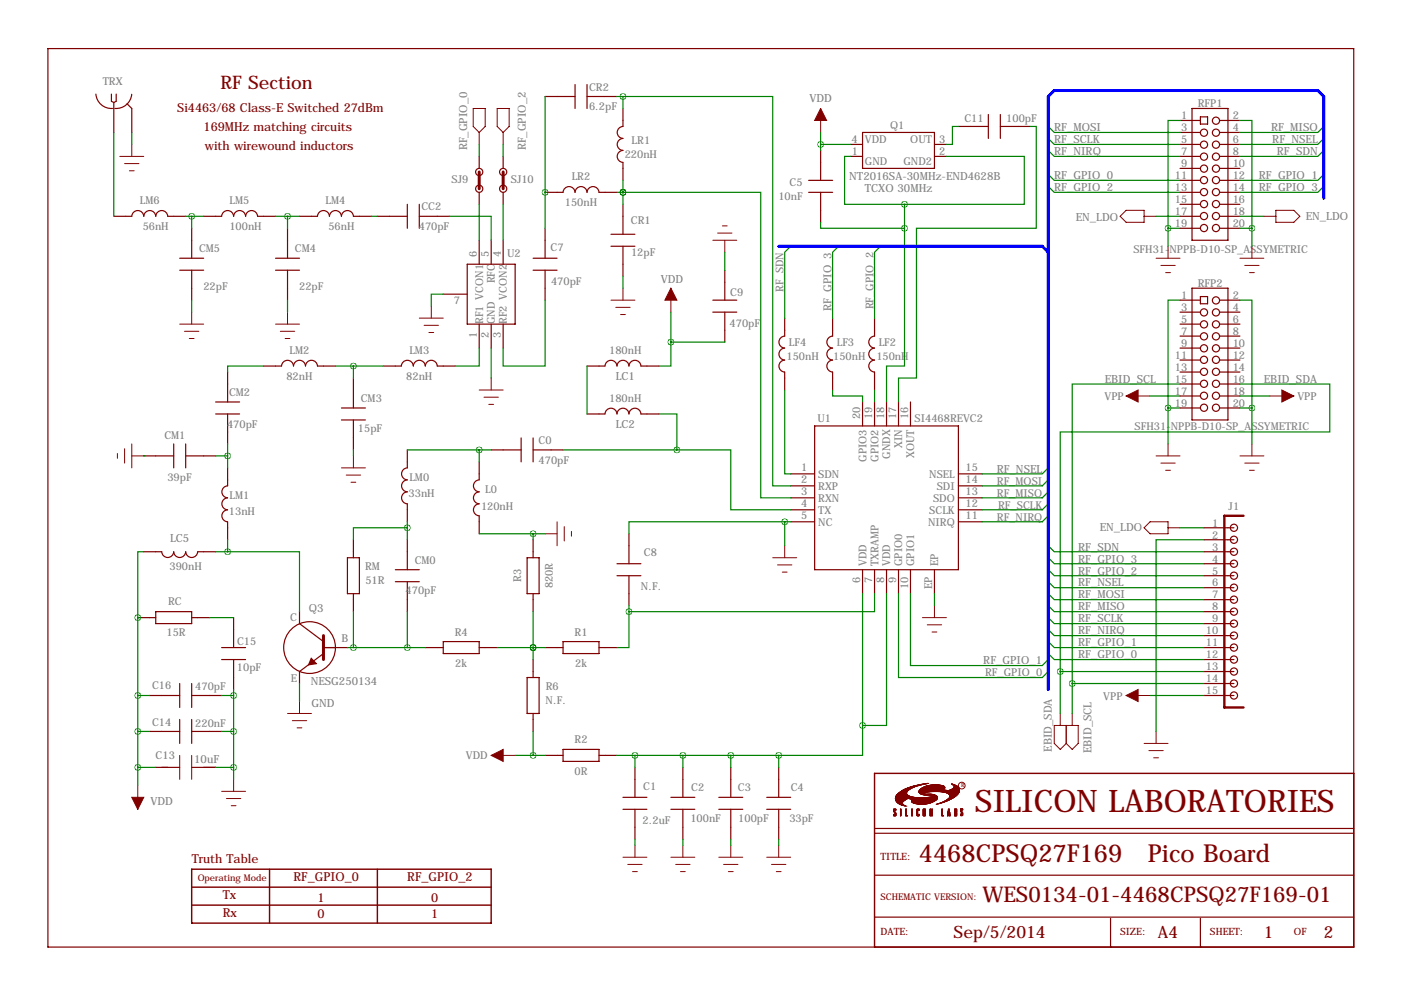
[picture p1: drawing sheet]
<svg xmlns="http://www.w3.org/2000/svg" width="297mm" height="211mm" viewBox="0 0 297 211" stroke-linecap="round" stroke-linejoin="round" font-family="sans-serif">
<path d="M185.4 164h101.6v36.8h-101.6zM40.6 184.3h63.5v11.4h-63.5zM40.6 188.1h63.5M40.6 191.9h63.5M57.1 184.3v11.4M80 184.3v11.4" fill="none" stroke="#800000" stroke-width=".3"/>
<g fill="none" stroke="#800000" stroke-width=".25">
<path d="M10.2 10.3h276.8v190.5h-276.8zM20.3 20a3.3 3.3 0 0 0 3.6 3M23.6 20v1.5l.5 .2M24.6 20v1.5l-.5 .2M27.9 20a3.3 3.3 0 0 1-3.5 3M121.9 17.9v5.1M124.5 17.9v5.1M24.1 21.7v6.4M26.9 22l1 1v5.1M101.6 33.2v2.5M106.7 33.2v2.5M115.6 20.5h6.3"/>
<path d="M124.5 20.5h6.3M132.1 23v3.8a1.27 1.27 0 0 0-1.2 1.3 1.27 1.27 0 0 0 1.2 1.2 1.27 1.27 0 0 0-1.2 1.3 1.27 1.27 0 0 0 1.2 1.3 1.27 1.27 0 0 0-1.2 1.3 1.27 1.27 0 0 0 1.2 1.2v3.8M171.4 38.2h5.1M174 31.9v6.3M180.3 30.6h2.6M180.3 33.2h2.6M182.9 28.1h15.2v7.6h-15.2zM198.1 30.6h2.6M198.1 33.2h2.6M203.2 26.8h6.3M209.5 24.3v5.1M212.1 24.3v5.1"/>
<path d="M212.1 26.8h6.3M250.2 25.5h4.3M250.2 28.1h4.3M250.2 30.6h4.3M250.2 33.2h4.3M250.2 35.7h4.3M250.2 38.2h4.3M252.7 23h7.6v27.9h-7.6zM254.5 24.8h1.5v1.5h-1.5zM258.6 25.5h4.3M258.6 28.1h4.3M258.6 30.6h4.3"/>
<path d="M258.6 33.2h4.3M258.6 35.7h4.3M258.6 38.2h4.3M24.1 45.9l3.8-.1a1.27 1.27 0 0 1 1.3-1.2 1.27 1.27 0 0 1 1.3 1.3 1.27 1.27 0 0 1 1.2-1.3 1.27 1.27 0 0 1 1.3 1.3 1.27 1.27 0 0 1 1.3-1.3 1.27 1.27 0 0 1 1.3 1.3h3.8M38.1 57.3h5.1M38.1 54.8h5.1M40.6 48.4v6.4M40.6 57.3v6.3M43.2 45.9l3.8-.1a1.27 1.27 0 0 1 1.3-1.2 1.27 1.27 0 0 1 1.2 1.3 1.27 1.27 0 0 1 1.3-1.3 1.27 1.27 0 0 1 1.3 1.3 1.27 1.27 0 0 1 1.2-1.3 1.27 1.27 0 0 1 1.3 1.3h3.8M58.4 57.3h5.1M58.4 54.8h5.1M61 48.4v6.4"/>
<path d="M61 57.3v6.3M63.5 45.9l3.8-.1a1.27 1.27 0 0 1 1.3-1.2 1.27 1.27 0 0 1 1.2 1.3 1.27 1.27 0 0 1 1.3-1.3 1.27 1.27 0 0 1 1.3 1.3 1.27 1.27 0 0 1 1.3-1.3 1.27 1.27 0 0 1 1.2 1.3h3.8M80 45.9h6.4M86.4 43.3v5.1M88.9 45.9h6.3M88.9 43.3v5.1M99.1 56h10.1v12.7h-10.1zM101.6 40.8v2.5M101.6 50.9v5.1M104.1 50.9v5.1M106.7 40.8v2.5M106.7 50.9v5.1"/>
<path d="M113 57.3h5.1M113 54.8h5.1M115.6 40.8h3.8a1.27 1.27 0 0 1 1.3-1.2 1.27 1.27 0 0 1 1.2 1.2 1.27 1.27 0 0 1 1.3-1.2 1.27 1.27 0 0 1 1.3 1.2 1.27 1.27 0 0 1 1.2-1.2 1.27 1.27 0 0 1 1.3 1.2h3.8M115.6 48.4v6.4M115.6 57.3v6.3M129.5 52.2h5.1M129.5 49.7h5.1M132.1 43.3v6.4M132.1 52.2v6.4M153.7 57.3v6.3M171.4 40.8h5.1M174 40.8v6.3"/>
<path d="M250.2 40.8h4.3M250.2 43.3h4.3M250.2 45.9h4.3M250.2 48.4h4.3M258.6 40.8h4.3M258.6 43.3h4.3M258.6 45.9h4.3M258.6 48.4h4.3M48.3 78.9v6.3M55.9 77.6h3.8a1.27 1.27 0 0 1 1.3-1.2 1.27 1.27 0 0 1 1.2 1.2 1.27 1.27 0 0 1 1.3-1.2 1.27 1.27 0 0 1 1.3 1.2 1.27 1.27 0 0 1 1.2-1.2 1.27 1.27 0 0 1 1.3 1.2h3.8M81.3 77.6h3.8a1.27 1.27 0 0 1 1.3-1.2 1.27 1.27 0 0 1 1.2 1.2 1.27 1.27 0 0 1 1.3-1.2 1.27 1.27 0 0 1 1.3 1.2 1.27 1.27 0 0 1 1.2-1.2 1.27 1.27 0 0 1 1.3 1.2h3.8M94 62.4h5.1"/>
<path d="M101.6 68.7v5.1M104.1 68.7v5.1M106.7 68.7v5.1M124.5 77.6h3.8a1.27 1.27 0 0 1 1.2-1.2 1.27 1.27 0 0 1 1.3 1.2 1.27 1.27 0 0 1 1.3-1.2 1.27 1.27 0 0 1 1.2 1.2 1.27 1.27 0 0 1 1.3-1.2 1.27 1.27 0 0 1 1.3 1.2h3.8M151.1 63.6h5.1M151.1 66.2h5.1M153.7 66.2v6.3M166.4 76.3a1.27 1.27 0 0 0-1.2 1.3 1.27 1.27 0 0 0 1.2 1.3M166.4 73.8a1.27 1.27 0 0 0-1.2 1.3 1.27 1.27 0 0 0 1.2 1.2M166.4 67.5v3.8a1.27 1.27 0 0 0-1.2 1.2 1.27 1.27 0 0 0 1.2 1.3M166.4 78.9v3.8M176.5 67.5v3.8a1.27 1.27 0 0 0-1.2 1.2 1.27 1.27 0 0 0 1.2 1.3 1.27 1.27 0 0 0-1.2 1.3 1.27 1.27 0 0 0 1.2 1.2 1.27 1.27 0 0 0-1.2 1.3 1.27 1.27 0 0 0 1.2 1.3v3.8"/>
<path d="M185.4 67.5v3.8a1.27 1.27 0 0 0-1.2 1.2 1.27 1.27 0 0 0 1.2 1.3 1.27 1.27 0 0 0-1.2 1.3 1.27 1.27 0 0 0 1.2 1.2 1.27 1.27 0 0 0-1.2 1.3 1.27 1.27 0 0 0 1.2 1.3v3.8M250.2 63.6h4.3M250.2 66.2h4.3M250.2 68.7h4.3M250.2 71.3h4.3M250.2 73.8h4.3M250.2 76.3h4.3M250.2 78.9h4.3M252.7 61.1h7.6v27.9h-7.6zM254.5 62.9h1.5v1.5h-1.5zM258.6 63.6h4.3M258.6 66.2h4.3"/>
<path d="M258.6 68.7h4.3M258.6 71.3h4.3M258.6 73.8h4.3M258.6 76.3h4.3M258.6 78.9h4.3M30.5 96.7h6.3M36.8 94.1v5.1M39.4 96.7h6.3M39.4 94.1v5.1M45.7 85.2h5.1M45.7 87.8h5.1M48.3 99.2v3.8a1.27 1.27 0 0 0-1.3 1.3 1.27 1.27 0 0 0 1.3 1.3 1.27 1.27 0 0 0-1.3 1.2 1.27 1.27 0 0 0 1.3 1.3 1.27 1.27 0 0 0-1.3 1.3 1.27 1.27 0 0 0 1.2 1.2l.1 3.8"/>
<path d="M48.3 87.8v6.3M72.4 89h5.1M72.4 86.5h5.1M74.9 80.2v6.3M74.9 89v6.4M86.4 95.4v3.8a1.27 1.27 0 0 0-1.3 1.3 1.27 1.27 0 0 0 1.3 1.2 1.27 1.27 0 0 0-1.3 1.3 1.27 1.27 0 0 0 1.3 1.3 1.27 1.27 0 0 0-1.3 1.2 1.27 1.27 0 0 0 1.2 1.3l.1 3.8M101.6 97.9v3.8a1.27 1.27 0 0 0-1.2 1.3 1.27 1.27 0 0 0 1.2 1.3 1.27 1.27 0 0 0-1.2 1.3 1.27 1.27 0 0 0 1.2 1.2 1.27 1.27 0 0 0-1.2 1.3 1.27 1.27 0 0 0 1.2 1.3v3.8M104.1 95.4h6.4M110.5 92.9v5M113 95.4h6.4M113 92.9v5M124.5 87.8h3.8a1.27 1.27 0 0 1 1.2-1.2 1.27 1.27 0 0 1 1.3 1.2 1.27 1.27 0 0 1 1.3-1.2 1.27 1.27 0 0 1 1.2 1.2 1.27 1.27 0 0 1 1.3-1.2 1.27 1.27 0 0 1 1.3 1.2h3.8"/>
<path d="M172.7 90.3h30.5v30.5h-30.5zM182.9 85.2v5.1M185.4 85.2v5.1M188 85.2v5.1M190.5 85.2v5.1M193 85.2v5.1M250.2 81.4h4.3M250.2 84h4.3M250.2 86.5h4.3M258.6 81.4h4.3M258.6 84h4.3M258.6 86.5h4.3"/>
<path d="M30.5 117h3.8a1.27 1.27 0 0 0 1.3 1.2 1.27 1.27 0 0 0 1.2-1.2 1.27 1.27 0 0 0 1.3 1.2 1.27 1.27 0 0 0 1.3-1.2 1.27 1.27 0 0 0 1.2 1.2 1.27 1.27 0 0 0 1.3-1.2h3.8M73.7 118.3h2.5v7.6h-2.5zM74.9 114.4v3.9M86.4 114.4v6.4M111.8 118.3h2.5v7.6h-2.5zM113 114.4v3.9M130.8 119.5h5.1M133.3 113.2v6.3M167.6 100.5h5.1M167.6 103h5.1M167.6 105.6h5.1M167.6 108.1h5.1"/>
<path d="M167.6 110.6h5.1M203.2 100.5h5.1M203.2 103h5.1M203.2 105.6h5.1M203.2 108.1h5.1M203.2 110.6h5.1M255.3 119.5h6.3M255.3 117h6.3M255.3 114.4h6.3M255.3 111.9h6.3M29.2 131h3.8M33 129.7h7.6v2.5h-7.6z"/>
<path d="M40.6 131h3.8M47 139.8h5.1M47 137.3h5.1M49.5 131v6.3M49.5 139.8v6.4M63.5 129.7v2.5l5.1 3.8M68.6 137.3h5.1M68.6 138.6l-5.1 3.8v2.5M74.9 125.9v3.8M83.8 120.8h5.1M83.8 123.3h5.1M86.4 123.3v6.4"/>
<path d="M90.2 137.3h3.8M94 136h7.6v2.6h-7.6zM101.6 137.3h3.8M113 125.9v3.8M113 139.8v3.9M115.6 137.3h3.8M119.4 136h7.6v2.6h-7.6zM127 137.3h3.8M130.8 122.1h5.1M133.3 122.1v6.3M182.9 120.8v5.1M185.4 120.8v5.1"/>
<path d="M188 120.8v5.1M190.5 120.8v5.1M193 120.8v5.1M198.1 120.8v5.1M255.3 139.8h6.3M255.3 134.8h6.3M255.3 132.2h6.3M255.3 137.3h6.3M255.3 129.7h6.3M255.3 127.1h6.3M255.3 124.6h6.3M255.3 122.1h6.3"/>
<path d="M31.7 147.5h6.4M31.7 155.1h6.4M38.1 144.9v5.1M38.1 152.5v5.1M40.6 147.5h6.4M40.6 144.9v5.1M40.6 152.5v5.1M40.6 155.1h6.4M111.8 143.7h2.5v7.6h-2.5zM113 151.3v3.8M119.4 158.9h7.6v2.5h-7.6zM255.3 142.4h6.3"/>
<path d="M255.3 144.9h6.3M255.3 147.5h6.3M33 162.7h5.1M40.6 162.7h5.1M115.6 160.2h3.8M127 160.2h3.8M132.1 171.6h5.1M132.1 169.1h5.1M134.6 162.7v6.4M134.6 171.6v6.3M142.2 171.6h5.1M142.2 169.1h5.1"/>
<path d="M144.8 162.7v6.4M144.8 171.6v6.3M152.4 171.6h5.1M152.4 169.1h5.1M154.9 162.7v6.4M154.9 171.6v6.3M162.6 171.6h5M162.6 169.1h5M165.1 162.7v6.4M165.1 171.6v6.3M185.4 176.7h101.6M185.4 175.7h101.6"/>
<path d="M185.4 194.5h101.6M185.4 185.6h101.6M235.5 194.7v6.1M254.5 194.7v6.1"/>
<circle cx="101.6" cy="36.5" r=".76"/>
<circle cx="106.7" cy="36.5" r=".76"/>
<circle cx="255.3" cy="35.8" r=".76"/>
<circle cx="255.3" cy="28.1" r=".76"/>
<circle cx="255.3" cy="30.7" r=".76"/>
<circle cx="255.3" cy="38.2" r=".76"/>
<circle cx="255.3" cy="33.2" r=".76"/>
<circle cx="257.8" cy="25.6" r=".76"/>
<circle cx="257.8" cy="35.8" r=".76"/>
<circle cx="257.8" cy="28.1" r=".76"/>
<circle cx="257.8" cy="30.7" r=".76"/>
<circle cx="257.8" cy="38.2" r=".76"/>
<circle cx="257.8" cy="33.2" r=".76"/>
<circle cx="101.6" cy="40" r=".76"/>
<circle cx="106.7" cy="40" r=".76"/>
<circle cx="255.3" cy="40.7" r=".76"/>
<circle cx="255.3" cy="43.3" r=".76"/>
<circle cx="255.3" cy="48.4" r=".76"/>
<circle cx="255.3" cy="45.8" r=".76"/>
<circle cx="257.8" cy="40.7" r=".76"/>
<circle cx="257.8" cy="43.3" r=".76"/>
<circle cx="257.8" cy="48.4" r=".76"/>
<circle cx="257.8" cy="45.8" r=".76"/>
<circle cx="255.3" cy="73.9" r=".76"/>
<circle cx="255.3" cy="78.8" r=".76"/>
<circle cx="255.3" cy="68.8" r=".76"/>
<circle cx="255.3" cy="76.3" r=".76"/>
<circle cx="255.3" cy="71.3" r=".76"/>
<circle cx="255.3" cy="66.2" r=".76"/>
<circle cx="257.8" cy="73.9" r=".76"/>
<circle cx="257.8" cy="78.8" r=".76"/>
<circle cx="257.8" cy="63.7" r=".76"/>
<circle cx="257.8" cy="68.8" r=".76"/>
<circle cx="257.8" cy="76.3" r=".76"/>
<circle cx="257.8" cy="71.3" r=".76"/>
<circle cx="257.8" cy="66.2" r=".76"/>
<circle cx="255.3" cy="81.4" r=".76"/>
<circle cx="255.3" cy="86.5" r=".76"/>
<circle cx="255.3" cy="83.9" r=".76"/>
<circle cx="257.8" cy="81.4" r=".76"/>
<circle cx="257.8" cy="86.5" r=".76"/>
<circle cx="257.8" cy="83.9" r=".76"/>
<circle cx="261.6" cy="114.4" r=".76"/>
<circle cx="261.6" cy="117" r=".76"/>
<circle cx="261.6" cy="111.9" r=".76"/>
<circle cx="261.6" cy="119.5" r=".76"/>
<circle cx="65.6" cy="137.3" r="5.5"/>
<circle cx="261.6" cy="122.1" r=".76"/>
<circle cx="261.6" cy="134.8" r=".76"/>
<circle cx="261.6" cy="137.3" r=".76"/>
<circle cx="261.6" cy="132.2" r=".76"/>
<circle cx="261.6" cy="124.6" r=".76"/>
<circle cx="261.6" cy="129.7" r=".76"/>
<circle cx="261.6" cy="139.8" r=".76"/>
<circle cx="261.6" cy="127.1" r=".76"/>
<circle cx="261.6" cy="147.5" r=".76"/>
<circle cx="261.6" cy="144.9" r=".76"/>
<circle cx="261.6" cy="142.4" r=".76"/>
</g>
<g fill="none" stroke="#800000" stroke-width=".21">
<path d="M25.4 33.2h5.1M26.4 34.7h3.1M27.4 36.2h1M27.9 30.6v2.6M100.3 23h2.6v3.8l-1.3 1.3-1.3-1.3zM101.6 28.1v2.5M105.4 23h2.5v3.8l-1.2 1.3-1.3-1.3zM106.7 28.1v2.5M174 23v5.1M151.1 50.9h5.1M152.1 49.4h3.1M153.2 47.9h1"/>
<path d="M153.7 50.9v2.6M238.8 44.6h3.8v2.5h-3.8l-1.3-1.2zM242.6 45.9h2.5M245.1 54.8h5.1M246.1 56.3h3.1M247.1 57.8h1.1M247.6 52.2v2.6M262.9 54.8h5.1M263.9 56.3h3.1M264.9 57.8h1M265.4 52.2v2.6M268 45.9h2.5"/>
<path d="M270.5 44.6h3.8l1.3 1.3-1.3 1.2h-3.8zM38.1 68.7h5.1M39.1 70.2h3.1M40.1 71.8h1M40.6 66.2v2.5M58.4 68.7h5.1M59.4 70.2h3.1M60.5 71.8h1M61 66.2v2.5M88.9 67.5h5.1M89.9 69h3.1M90.9 70.5h1"/>
<path d="M91.4 64.9v2.6M129.5 63.6h5.1M130.6 65.2h3M131.6 66.7h1M132.1 61.1v2.5M142.2 61.1v5.1M24.9 96.2v1M26.4 95.1v3.1M27.9 96.7h2.6M27.9 94.1v5.1M72.4 99.2h5.1M74.9 96.7v2.5"/>
<path d="M101.6 82.7h5.1M102.6 84.2h3.1M103.6 85.7h1M104.1 80.2v2.5M238.8 84h5M245.1 96.7h5.1M246.1 98.2h3.1M247.1 99.7h1.1M247.6 94.1v2.6M262.9 96.7h5.1M263.9 98.2h3.1M264.9 99.7h1"/>
<path d="M265.4 94.1v2.6M269.2 84h5.1M73.4 100.7h3.1M74.4 102.2h1M115.6 113.2h2.5M118.1 110.6v5.1M119.6 111.6v3.1M121.2 112.7v1M163.8 118.3h5.1M164.8 119.8h3.1M166.4 115.7v2.6M242.6 111.9l1.2-1.3h3.8v2.6h-3.8z"/>
<path d="M247.6 111.9h2.6M165.9 121.3h1M195.6 131h5.1M196.6 132.5h3M197.6 134h1M198.1 128.4v2.6M61 151.3h5M62 152.8h3M63 154.3h1M63.5 148.7v2.6M223.5 153.8h5.1v3.8l-1.3 1.3-1.2-1.3-1.3 1.3-1.3-1.3zM224.8 151.3v2.5"/>
<path d="M226.1 153.8v3.8M227.3 151.3v2.5M238.8 147.5h5M242.6 157.6h5M243.6 159.1h3M245.1 155.1v2.5M29.2 166.5v5.1M38.1 160.2v5M40.6 160.2v5M47 167.8h5.1M48 169.3h3.1M49 170.8h1"/>
<path d="M49.5 165.2v2.6M104.1 160.2h5.1M134.6 179.2v2.6M144.8 179.2v2.6M154.9 179.2v2.6M165.1 179.2v2.6M189.5 173h.4M189.5 172.9h.4M189.5 172.9h.1M189.5 172.8h.1M189.5 172.7h.1M189.5 172h.2"/>
<path d="M189.5 172h.1M189.5 171.9h.1M189.5 171.8h.1M189.5 171.7h.1M189.5 171.6h.4M189.5 171.5h.4M189.5 173h.3M189.5 172.1h.3M189.5 172.1h.2M189.6 172.3h.2M189.6 172.2h.2M189.7 172.3h.2"/>
<path d="M189.7 172.4h.2M189.8 172.9h.1M189.8 172.8h.1M189.8 172.7h.1M189.8 172.6h.1M189.8 172.5h.1M189.8 172.4h.1M189.8 171.8h.1M189.8 171.7h.1M189.8 169.4h2.5M189.8 169.4h2.6M189.8 169.3h2.7"/>
<path d="M189.8 169.3h9M189.8 169.2h9M189.9 169.7h2M189.9 169.6h2M189.9 169.6h2.1M189.9 169.5h2.2M189.9 169.5h2.3M189.9 169.2h8.9M189.9 169.1h4.7M189.9 169.1h4M189.9 169h3.7M189.9 169.8h1.8"/>
<path d="M189.9 169.7h1.9M189.9 168.9h3.4M189.9 168.8l3.2 .1M190 169.8h1.7M190 168.8h2.8M190 168.7h2.7M190 169.9h1.5M190 169.9h1.6M190 168.7h2.6M190 168.6h2.5M190.1 170h1.4M190.1 168.6h2.4"/>
<path d="M190.1 170h1.3M190.1 168.5h2.3M190.2 170.1h1.2M190.2 168.5h2.1M190.2 168.4h2.1M190.3 170.2h1.1M190.3 168.4h2M190.3 170.2h1M190.3 168.3h1.9M190.4 170.3h.9M190.4 168.3h1.8M190.4 168.2h1.8"/>
<path d="M190.5 170.4h.9M190.5 168.2h1.7M190.6 168.1h1.6M190.6 170.4h.8M190.7 170.5h.7M190.7 168h1.5M190.8 170.5h.6M190.8 168h1.4M190.8 167.9h1.5M190.9 170.6h.6M190.9 167.9h1.4M190.9 173h.1"/>
<path d="M190.9 172.9h.1M190.9 172.8h.1M190.9 172.7h.1M190.9 172.6h.1M190.9 172.5h.1M190.9 172.4h.1M190.9 172.3h.1M190.9 172.2h.1M190.9 172.1h.1M190.9 172h.1M190.9 171.9h.1M190.9 171.8h.1"/>
<path d="M190.9 171.7h.1M190.9 171.6h.1M190.9 171.5h.1M191 167.8h1.3M191 170.6h.5M191 167.8h1.4M191.1 170.7h.5M191.1 167.7h1.3M191.3 170.7h.4M191.4 167.6h1.2M191.4 170.8h.4M191.5 167.5h1.1"/>
<path d="M191.5 167.5h1.2M191.6 170.8h.3M191.6 167.4h1.2M191.7 167.4h1.1M191.8 170.9h.3M191.8 167.3h1.1M191.9 167.3h1.1M192 173h.4M192 172.9h.4M192 172.9h.2M192 172.8h.2M192 172.7h.2"/>
<path d="M192 172.6h.2M192 172.5h.2M192 172.4h.2M192 172.3h.2M192 172.2h.2M192 172.1h.2M192 172h.2M192 171.9h.2M192 171.8h.2M192 171.7h.2M192 171.6h.2M192 171.5h.2"/>
<path d="M192.1 170.9h.1M192.1 167.2h1M192.2 167.2h1M192.3 167.1h1M192.4 167.1h1M192.5 167.6l-1.3 .1M192.5 167h1M192.6 169.3h6.1M192.7 167h.9M192.8 169.4h5.9M192.8 166.9h1M193 166.9h.9"/>
<path d="M193 169.4h5.7M193.1 166.8h.9M193.2 169.5h5.4M193.3 170h4.6M193.3 169.9h4.7M193.3 169.9h4.8M193.3 169.8h4.9M193.3 166.8h.8M193.3 173h.1M193.3 172.9h.1M193.3 172.8h.1M193.3 172.7h.1"/>
<path d="M193.3 172.6h.1M193.3 172.5h.1M193.3 172.4h.1M193.3 172.3h.1M193.3 172.2h.1M193.3 172.1h.1M193.3 172h.1M193.3 171.9h.1M193.3 171.8h.1M193.3 171.7h.1M193.3 171.6h.1M193.3 171.5h.1"/>
<path d="M193.3 170.1h4.4M193.3 170h4.5M193.3 169.8h5M193.4 169.7h4.9M193.4 169.7h5M193.4 169.5h5.2M193.5 170.2h4M193.5 169.6h5M193.5 166.7h.8M193.6 170.2h3.8M193.6 166.7h.8M193.7 170.3h3.5"/>
<path d="M193.8 170.3h3.3M193.8 166.6h.8M194 170.4h2.8M194 166.6h.8M194.2 170.4h2.4M194.3 166.5h.7M194.4 172.9h.5M194.4 172.9h.2M194.4 172.8h.2M194.4 172.7h.2M194.4 172.6h.2M194.4 172.5h.2"/>
<path d="M194.4 172.4h.2M194.4 172.3h.2M194.4 172.2h.2M194.4 172.1h.2M194.4 172h.2M194.4 171.9h.2M194.4 171.8h.2M194.4 171.7h.2M194.4 171.6h.5M194.5 173h.4M194.5 171.5h.4M194.5 170.5h1.8"/>
<path d="M194.5 173h.3M194.8 172.9h.1M194.8 172.8h.1M194.8 172.7h.1M194.8 171.8h.1M194.8 171.7h.1M194.8 167.9h1.9M194.8 167.9h2.5M194.8 167.8h8.6M194.9 168h1.1M194.9 168h1.4M194.9 167.7h8.5"/>
<path d="M194.9 167.6h8.5M194.9 170.5h1M194.9 168.1h.5M194.9 168.1h.8M194.9 167.6h5.9M195 168.2h.6M195 167.5h5.5M195 167.5h5.2M195 168.2h.7M195 167.4h4.9M195 166.4h.6M195.1 167.4h4.9"/>
<path d="M195.1 168.3h.8M195.1 167.3h5M195.2 168.3h1M195.2 167.3h5M195.2 166.3h.6M195.3 167.2h5M195.3 168.4h2.3M195.4 166.4l-.9 .1M195.4 167.1h4.9M195.5 168.4h2.4M195.5 167.1h4.8M195.5 166.3h.6"/>
<path d="M195.6 167h4.7M195.6 168.5h2.4M195.7 167h4.6M195.7 173h.5M195.7 172.9h.5M195.7 172.8h.2M195.7 172.7h.2M195.7 172.6h.2M195.7 172.5h.2M195.7 172.4h.2M195.7 172.3h.2M195.7 172.2h.2"/>
<path d="M195.7 172.1h.2M195.7 172h.2M195.7 171.9h.2M195.7 171.8h.2M195.7 171.7h.2M195.7 171.6h.5M195.7 171.5h.5M195.8 166.9h4.5M195.8 166.2h.5M195.8 173h.3M195.8 168.5h2.4M195.9 166.9h4.4"/>
<path d="M196 169.1h2.8M196 166.8h4.3M196.1 166.8h4.1M196.1 166.2h.5M196.1 172.8h.1M196.1 172.7h.1M196.1 172.6h.1M196.1 172.5h.1M196.1 172.4h.1M196.1 172.3h.1M196.1 172.2h.1M196.1 172.1h.1"/>
<path d="M196.1 172h.1M196.1 171.9h.1M196.1 171.8h.1M196.1 171.7h.1M196.2 166.7h4M196.3 168.6h.4M196.3 166.7h3.8M196.4 166.1h.5M196.5 166.6h3.5M196.6 169.1h2.2M196.6 166.6h3.3M197 166.5h2.6"/>
<path d="M197.1 169h1.7M197.2 173h.1M197.2 172.9h.1M197.2 172.8h.1M197.2 172.7h.1M197.2 172.6h.1M197.2 172.5h.1M197.2 172.4h.1M197.2 172.3h.1M197.2 172.3h.3M197.2 172.2h.3M197.2 172.1h.3"/>
<path d="M197.2 172h.3M197.2 171.9h.2M197.2 171.8h.2M197.2 171.7h.2M197.2 171.6h.2M197.2 171.5h.1M197.3 166.5h2M197.3 168.6h1M197.4 168.9h1.3M197.4 172.5l.3 .1M197.4 172.5h.3M197.4 172.4h.3"/>
<path d="M197.4 172.3h.3M197.5 172.8h.2M197.5 172.7h.2M197.5 172.6h.2M197.5 173h.2M197.5 172.9h.2M197.6 172.3h.1M197.6 172.2h.1M197.6 172.1h.1M197.6 172h.1M197.6 171.9h.1M197.6 171.8h.1"/>
<path d="M197.6 171.7h.1M197.6 171.6h.1M197.6 171.5h.1M197.6 168.6h.8M197.7 168.9h1M197.8 168.7h.7M198 168.7h.6M198.1 168.8h.5M198.5 170.5h.1M198.6 170.5h.2M198.8 170.4h.2M199 170.4h.2"/>
<path d="M199.1 170.3h.3M199.3 170.3h.2M199.4 170.2h.3M199.4 167.9h4M199.6 170.2h.3M199.7 173h.4M199.7 172.9h.4M199.7 172.9h.1M199.7 172.8h.1M199.7 172.7h.1M199.7 172.6h.1M199.7 172.5h.1"/>
<path d="M199.7 172.4h.1M199.7 172.3h.1M199.7 172.2h.1M199.7 172.1h.1M199.7 172h.1M199.7 171.9h.1M199.7 171.8h.1M199.7 171.7h.1M199.7 171.6h.1M199.7 171.5h.1M199.8 167.9h3.6M199.9 170h.4"/>
<path d="M200.1 170h.4M200.2 170.1h-.5M200.2 169.9h.4M200.2 168h3.1M200.3 169.9h.4M200.4 169.8h.4M200.4 168h2.9M200.5 169.8h.5M200.6 169.7h.5M200.6 169.7h.6M200.6 168.1h2.7M200.7 169.6h.6"/>
<path d="M200.8 169.6h.6M200.8 168.1h2.5M200.9 169.5h.6M200.9 168.2h2.3M200.9 173h.1M200.9 169.5h.7M200.9 172.9h.1M200.9 172.8h.2M200.9 172.7h.2M200.9 172.7h.5M200.9 172.6h.5M201 168.2h2.1"/>
<path d="M201 172.5l.4 .1M201 172.5h.1M201 172.4h.1M201 172.3h.1M201 169.4h.7M201 172.2h.1M201 172.1h.1M201 172h.1M201 172h.3M201 171.9h.3M201.1 169.4h.7M201.1 168.3h2"/>
<path d="M201.1 171.9h.2M201.1 171.8h.2M201.1 171.7h.2M201.1 171.6h.2M201.1 169.3h.8M201.1 171.5h.2M201.2 169.3h.8M201.2 168.4h1.8M201.2 167.6h2.2M201.2 169.2h.8M201.2 172.4h.2M201.2 172.3h.2"/>
<path d="M201.2 172.2h.2M201.2 172.1h.1M201.2 172h.1M201.3 169.2h.8M201.3 168.5h1.6M201.3 168.4h1.7M201.3 172.8h.1M201.3 172.7h.1M201.3 172.5h.1M201.3 172.4h.1M201.3 169.1h.9M201.3 167.5h2.1"/>
<path d="M201.3 173h.2M201.3 173h.1M201.3 172.9h.1M201.4 169.1h.9M201.4 169h.9M201.4 168.6h1.4M201.4 168.9h1M201.4 168.8h1.2M201.4 168.7h1.3M201.5 167.5h1.9M201.6 167.4h1.8M201.7 166.2h.1"/>
<path d="M201.7 167.4h1.7M201.8 166.3h.2M201.8 167.3h1.6M201.9 167.3h1.5M201.9 166.3h.2M202 167.2h1.4M202 166.4h.3M202 166.4l.5 .1M202.1 167.1h1.2M202.1 166.5h.5M202.2 167h1.1M202.2 166.6h.5"/>
<path d="M202.2 167h1M202.3 166.9h.9M202.3 166.9h.8M202.3 166.7h.6M202.3 166.6h.5M202.3 166.8h.8M202.3 166.8h.7M202.3 166.7h.7M202.4 173h.4M202.4 172.9h.4M202.4 172.8h.1M202.4 172.7h.1"/>
<path d="M202.4 172.6h.1M202.4 172.5h.1M202.4 172.4h.1M202.4 172.3h.4M202.4 172.2h.4M202.4 172.1h.1M202.4 172h.1M202.4 171.9h.1M202.4 171.8h.1M202.4 171.7h.1M202.4 171.6h.4M202.4 171.5h.4"/>
<path d="M202.6 168.8l-1.2 .1M202.7 172.1h.1M202.7 172.8h.1M202.7 172.7h.1M202.7 172.6h.1M202.7 172.5h.1M202.7 172.4h.1M202.7 172h.1M202.7 171.9h.1M202.7 171.8h.1M202.7 171.7h.1M203.7 172.9h.4"/>
<path d="M203.7 172.8h.1M203.7 172.7h.1M203.7 172.6h.1M203.7 172h.2M203.7 172h.1M203.7 171.9h.1M203.7 171.8h.1M203.7 171.7h.1M203.7 171.6h.1M203.7 171.6h.4M203.7 171.5h.4M203.7 173h.3"/>
<path d="M203.7 172.1h.2M203.8 172.1h.2M203.8 172.2h.2M203.9 172.3h.2M204 172.8h.1M204 172.7h.1M204 172.6h.1M204 172.5h.1M204 172.4h.1M204 171.7h.1M204 171.6h.1M244.6 160.7h1"/>
<path d="M132.1 181.8h5.1M133.1 183.3h3M134.1 184.8h1M142.2 181.8h5.1M143.3 183.3h3M144.3 184.8h1M152.4 181.8h5.1M153.4 183.3h3.1M154.4 184.8h1M162.6 181.8h5M163.6 183.3h3M164.6 184.8h1"/>
<circle cx="203.9" cy="166.6" r=".71"/>
</g>
<path d="M263.7 109.4h-4.1v40.6h4.1" fill="none" stroke="#800000" stroke-width=".51"/>
<path d="M101.6 36.5v3.5M106.7 36.5v3.5M68.6 134.8v5" fill="none" stroke="#800000" stroke-width=".63"/>
<path d="M66 139.6l1.1 1.1-1.7 .3z" fill="#800000" stroke="#800000" stroke-width=".25"/>
<g fill="#800000" stroke="#800000" stroke-width=".21">
<path d="M238.8 147.5l2.5-1.3v2.5z"/>
<path d="M238.8 84l2.5-1.3v2.5z"/>
<path d="M271.8 82.7l2.5 1.3-2.5 1.2z"/>
<path d="M104.1 160.2l2.6-1.3v2.5z"/>
<path d="M142.2 61.1l1.3 2.5h-2.5z"/>
<path d="M27.9 169.1h2.6l-1.3 2.5z"/>
<path d="M174 23l1.3 2.5h-2.6z"/>
</g>
<g fill="none" stroke="#008000" stroke-width=".25">
<path d="M24.1 28.1v17.8M27.9 28.1v2.5M101.6 30.6v2.6M106.7 30.6v2.6M115.6 20.5v27.9M130.8 20.5h1.3M132.1 20.5h31.7v82.5h3.8M132.1 20.5v2.5M132.1 38.2v5.1M174 30.6h6.3M174 28.1v3.8M180.3 33.2h-1.2v10.1h12.7"/>
<path d="M200.7 33.2h16.5v10.1h-25.4M203.2 26.8h-1.3v3.8h-1.2M218.4 26.8h1.3v21.6h-25.4v31.8h-3.8v5M222.2 26.8l1.3 1.3h26.7M222.2 29.4l1.3 1.2h26.7M222.2 31.9l1.3 1.3h26.7M222.2 37l1.3 1.2h26.7M222.2 39.5l1.3 1.3h26.7M250.2 25.5h-2.6v22.9M262.9 25.5h2.5v22.9M280.7 26.8l-1.3 1.3h-16.5M280.7 29.4l-1.3 1.2h-16.5"/>
<path d="M280.7 31.9l-1.3 1.3h-16.5M280.7 37l-1.3 1.2h-16.5M280.7 39.5l-1.3 1.3h-16.5M39.4 45.9h3.8M40.6 45.9v2.5M58.4 45.9h5.1M61 45.9v2.5M78.7 45.9h1.3M95.2 45.9h8.9v5M101.6 43.3v7.6M106.7 43.3v7.6M115.6 40.8h.1"/>
<path d="M130.8 40.8h1.3M132.1 40.8h29.2v64.8h6.3M132.1 40.8h.1M132.1 58.6v2.5M153.7 53.5v3.8M167.6 52.2l-1.2 1.3v14M174 47.1v1.3h17.8M177.8 52.2l-1.3 1.3v14M186.7 52.2l-1.3 1.3v14M191.8 48.4v29.2h-3.8v7.6M191.8 43.3v5.1M245.1 45.9h5.1"/>
<path d="M247.6 48.4h2.6M247.6 48.4v3.8M262.9 48.4h2.5M262.9 45.9h5.1M265.4 48.4v3.8M40.6 63.6v2.6M55.9 77.6h-7.6v1.3M61 63.6v2.6M71.1 77.6h10.2M74.9 77.6v2.6M94 62.4h-2.6v2.5M101.6 73.8v3.8h-5.1"/>
<path d="M104.1 73.8v6.4M115.6 63.6v14h-8.9v-3.8M124.5 77.6v10.2M142.2 72.5v5.1h-2.5M142.2 72.5h11.5M142.2 66.2v6.3M250.2 63.6h-2.6v22.9M262.9 63.6h2.5v22.9M30.5 96.7h.1M45.7 96.7h2.6M48.3 94.1v5.1M74.9 95.4v1.3"/>
<path d="M86.4 95.4h17.7M101.6 95.4v2.5M119.4 95.4h24.1M139.7 87.8h3.8v7.6M143.5 95.4h11.4v12.7h12.7M166.4 82.7v17.8h1.2M176.5 82.7v1.3h6.4v1.2M185.4 82.7v2.5M222.2 99.2l-1.2 1.3h-12.7M243.8 84h6.4M247.6 86.5v7.6M247.6 86.5h2.6"/>
<path d="M250.2 81.4h-22.9v63.5M262.9 81.4h19v10.2h-57.1v50.8M262.9 86.5h2.5M262.9 84h6.3M265.4 86.5v7.6M30.5 117h-1.3v14M45.7 117h2.6M48.3 117h15.2v12.7M48.3 114.4v2.6M86.4 111.9h-11.5v2.5M86.4 110.6v3.8M101.6 113.2h14"/>
<path d="M113 113.2v1.2M166.4 110.6h-33.1v2.6M166.4 110.6h1.2M166.4 110.6v5.1M222.2 115.7l1.3 1.3h31.8M222.2 118.3l1.3 1.2h31.8M222.2 101.7l-1.2 1.3h-12.7M222.2 104.3l-1.2 1.3h-12.7M222.2 106.8l-1.2 1.3h-12.7M222.2 109.4l-1.2 1.2h-12.7M250.2 111.9h5.1M255.3 114.4h-10.2v40.7"/>
<path d="M29.2 131h.1M29.2 131v35.5M44.4 131h5.1M73.7 137.3h16.5M74.9 129.7v7.6M86.4 129.7v7.6M105.4 137.3h10.2M113 137.3h.1M113 129.7v10.1M133.3 129.7v7.6h-2.5M133.3 128.4v1.3M182.9 125.9v27.9"/>
<path d="M185.4 125.9v3.8h-52.1M188 125.9v27.9h-5.1M190.5 125.9v17.8h30.5l1.2-1.3M193 125.9v15.2h28l1.2-1.3M198.1 125.9v2.5M222.2 120.8l1.3 1.3h31.8M222.2 123.3l1.3 1.3h31.8M222.2 125.9l1.3 1.2h31.8M222.2 128.4l1.3 1.3h31.8M222.2 131l1.3 1.2h31.8M222.2 133.5l1.3 1.3h31.8M222.2 136l1.3 1.3h31.8"/>
<path d="M222.2 138.6l1.3 1.2h31.8M29.2 147.5h2.5M29.2 155.1h2.5M47 147.5h2.5M47 155.1h2.5M49.5 146.2v19M63.5 144.9v3.8M113 155.1v5.1M182.9 153.8v6.4h-17.8M224.8 142.4h30.5M224.8 142.4v8.9M227.3 144.9h28"/>
<path d="M227.3 144.9v6.4M243.8 147.5h11.5M29.2 162.7h3.8M45.7 162.7h3.8M109.2 160.2h6.4M130.8 160.2h34.3M134.6 160.2v2.5M134.6 177.9v1.3M144.8 160.2v2.5M144.8 177.9v1.3M154.9 160.2v2.5M154.9 177.9v1.3"/>
<path d="M165.1 160.2v2.5M165.1 177.9v1.3"/>
</g>
<path d="M247.6 48.4a.05 .05 0 0 0 .1 0 .05 .05 0 0 0-.1 0zM265.4 48.4a.05 .05 0 0 0 .1 0 .05 .05 0 0 0-.1 0zM247.6 86.5a.05 .05 0 0 0 .1 0 .05 .05 0 0 0-.1 0zM265.4 86.5a.05 .05 0 0 0 .1 0 .05 .05 0 0 0-.1 0zM132 40.8a.05 .05 0 0 0 .1 0 .05 .05 0 0 0-.1 0zM132 40.8a.05 .05 0 0 0 .1 0 .05 .05 0 0 0-.1 0zM132 20.5a.05 .05 0 0 0 .1 0 .05 .05 0 0 0-.1 0zM115.5 40.8a.05 .05 0 0 0 .1 0 .05 .05 0 0 0-.1 0zM113 137.3a.05 .05 0 0 0 .1 0 .05 .05 0 0 0-.1 0zM74.9 137.3a.05 .05 0 0 0 .1 0 .05 .05 0 0 0-.1 0zM86.3 137.3a.05 .05 0 0 0 .1 0 .05 .05 0 0 0-.1 0zM49.5 155.1a.05 .05 0 0 0 .1 0 .05 .05 0 0 0-.1 0zM49.5 162.7a.05 .05 0 0 0 .1 0 .05 .05 0 0 0-.1 0zM48.2 117a.05 .05 0 0 0 .1 0 .05 .05 0 0 0-.1 0zM113 113.2a.05 .05 0 0 0 .1 0 .05 .05 0 0 0-.1 0zM48.2 96.7a.05 .05 0 0 0 .1 0 .05 .05 0 0 0-.1 0zM133.3 129.7a.05 .05 0 0 0 .1 0 .05 .05 0 0 0-.1 0zM113 137.3a.05 .05 0 0 0 .1 0 .05 .05 0 0 0-.1 0zM166.3 110.6a.05 .05 0 0 0 .1 0 .05 .05 0 0 0-.1 0zM227.3 144.9a.05 .05 0 0 0 .1 0 .05 .05 0 0 0-.1 0zM224.7 142.4a.05 .05 0 0 0 .1 0 .05 .05 0 0 0-.1 0zM144.7 160.2a.05 .05 0 0 0 .1 0 .05 .05 0 0 0-.1 0zM134.6 160.2a.05 .05 0 0 0 .1 0 .05 .05 0 0 0-.1 0zM154.9 160.2a.05 .05 0 0 0 .1 0 .05 .05 0 0 0-.1 0zM113 160.2a.05 .05 0 0 0 .1 0 .05 .05 0 0 0-.1 0zM29.2 147.5a.05 .05 0 0 0 .1 0 .05 .05 0 0 0-.1 0zM29.2 155.1a.05 .05 0 0 0 .1 0 .05 .05 0 0 0-.1 0zM29.2 162.7a.05 .05 0 0 0 .1 0 .05 .05 0 0 0-.1 0zM142.2 72.5a.05 .05 0 0 0 .1 0 .05 .05 0 0 0-.1 0zM143.5 95.4a.05 .05 0 0 0 .1 0 .05 .05 0 0 0-.1 0zM86.3 111.9a.05 .05 0 0 0 .1 0 .05 .05 0 0 0-.1 0zM29.2 131a.05 .05 0 0 0 .1 0 .05 .05 0 0 0-.1 0zM49.5 147.5a.05 .05 0 0 0 .1 0 .05 .05 0 0 0-.1 0zM74.9 77.6a.05 .05 0 0 0 .1 0 .05 .05 0 0 0-.1 0zM60.9 45.9a.05 .05 0 0 0 .1 0 .05 .05 0 0 0-.1 0zM40.6 45.9a.05 .05 0 0 0 .1 0 .05 .05 0 0 0-.1 0zM182.8 153.8a.05 .05 0 0 0 .1 0 .05 .05 0 0 0-.1 0zM191.7 43.3a.05 .05 0 0 0 .1 0 .05 .05 0 0 0-.1 0zM173.9 30.6a.05 .05 0 0 0 .1 0 .05 .05 0 0 0-.1 0zM191.7 48.4a.05 .05 0 0 0 .1 0 .05 .05 0 0 0-.1 0z" fill="#008000" stroke="#008000" stroke-width="1.3"/>
<path d="M165.1 52.2h55.9l1.2 1.3M280.7 42.1v-21.6l-1.3-1.3h-55.9l-1.3 1.3v125.7" fill="none" stroke="#00f" stroke-width=".63"/>
<text font-size="6.6" fill="#800000" x="206.7" y="172.1">SILICON LABORATORIES</text>
<g font-size="5.3" fill="#800000">
<text x="194.8" y="182.8">4468CPSQ27F169</text>
<text x="243.3" y="182.8">Pico Board</text>
</g>
<text font-size="4.6" fill="#800000" x="208.3" y="191.2">WES0134-01-4468CPSQ27F169-01</text>
<text font-size="4" fill="#800000" x="46.7" y="18.9">RF Section</text>
<g font-size="3.6" fill="#800000">
<text x="202.2" y="198.8">Sep/5/2014</text>
<text x="245.5" y="198.9">A4</text>
<text x="268" y="198.9">1</text>
<text x="280.7" y="198.9">2</text>
</g>
<g font-size="2.6" fill="#800000">
<text x="37.6" y="23.8">Si4463/68 Class-E Switched 27dBm</text>
<text x="43.2" y="27.8">169MHz matching circuits</text>
<text x="43.4" y="31.9">with wirewound inductors</text>
<text x="40.6" y="183">Truth Table</text>
<text x="47.2" y="190.6">Tx</text>
<text x="62.2" y="186.8">RF_GPIO_0</text>
<text x="67.3" y="191.1">1</text>
<text x="86.4" y="186.8">RF_GPIO_2</text>
<text x="91.4" y="191.1">0</text>
<text x="47.2" y="194.5">Rx</text>
<text x="67.3" y="194.7">0</text>
<text x="91.4" y="194.7">1</text>
</g>
<g font-size="2.4" fill="#808080">
<text x="171.6" y="21.7">VDD</text>
<text x="223.5" y="27.8">RF_MOSI</text>
<text x="269.5" y="27.8">RF_MISO</text>
<text x="99.1" y="31.9" transform="rotate(-90 99.1 31.9)">RF_GPIO_0</text>
<text x="111.5" y="31.9" transform="rotate(-90 111.5 31.9)">RF_GPIO_2</text>
<text x="223.5" y="30.4">RF_SCLK</text>
<text x="223.5" y="32.9">RF_NIRQ</text>
<text x="269.8" y="30.4">RF_NSEL</text>
<text x="270.7" y="32.9">RF_SDN</text>
<text x="180.1" y="38.1">NT2016SA-30MHz-END4628B</text>
<text x="183.4" y="40.7">TCXO 30MHz</text>
<text x="223.5" y="38">RF_GPIO_0</text>
<text x="223.5" y="40.5">RF_GPIO_2</text>
<text x="266.9" y="38">RF_GPIO_1</text>
<text x="266.9" y="40.5">RF_GPIO_3</text>
<text x="228.1" y="46.9">EN_LDO</text>
<text x="276.9" y="46.6">EN_LDO</text>
<text x="140.1" y="60.1">VDD</text>
<text x="176.3" y="66" transform="rotate(-90 176.3 66)">RF_GPIO_3</text>
<text x="130.6" y="80.7">LC1</text>
<text x="234.2" y="81.2">EBID_SCL</text>
<text x="268" y="81.2">EBID_SDA</text>
<text x="130.6" y="90.8">LC2</text>
<text x="211.3" y="100.2">RF_NSEL</text>
<text x="233.2" y="112.7">EN_LDO</text>
<text x="36.1" y="114.8">LC5</text>
<text x="228.6" y="116.7">RF_SDN</text>
<text x="228.6" y="119.3">RF_GPIO_3</text>
<text x="228.6" y="121.8">RF_GPIO_2</text>
<text x="228.6" y="124.3">RF_NSEL</text>
<text x="65.5" y="129.7">Q3</text>
<text x="228.6" y="126.9">RF_MOSI</text>
<text x="228.6" y="129.4">RF_MISO</text>
<text x="228.6" y="132">RF_SCLK</text>
<text x="228.6" y="134.5">RF_NIRQ</text>
<text x="228.6" y="137">RF_GPIO_1</text>
<text x="208.5" y="140.9">RF_GPIO_1</text>
<text x="228.6" y="139.6">RF_GPIO_0</text>
<text x="65.9" y="145.3">NESG250134</text>
<text x="66" y="150">GND</text>
<text x="41.2" y="161.7">10uF</text>
<text x="223" y="159.4" transform="rotate(-90 223 159.4)">EBID_SDA</text>
<text x="231.4" y="159.7" transform="rotate(-90 231.4 159.7)">EBID_SCL</text>
<text x="31.9" y="170.6">VDD</text>
</g>
<g font-size="2.3" fill="#808080">
<text x="21.8" y="17.9">TRX</text>
<text x="124.9" y="23.3">6.2pF</text>
<text x="124.9" y="19.2">CR2</text>
<text x="254" y="22.7">RFP1</text>
<text x="188.7" y="27.3">Q1</text>
<text x="204.5" y="25.9">C11</text>
<text x="213.4" y="25.9">100pF</text>
<text x="250.4" y="25.3">1</text>
<text x="250.4" y="27.8">3</text>
<text x="261.4" y="25.3">2</text>
<text x="261.4" y="27.8">4</text>
<text x="132.5" y="33.5">220nH</text>
<text x="133.9" y="30.6">LR1</text>
<text x="180.5" y="30.4">4</text>
<text x="180.6" y="32.9">1</text>
<text x="183.4" y="35">GND</text>
<text x="183.4" y="30.4">VDD</text>
<text x="191.5" y="35">GND2</text>
<text x="193" y="30.4">OUT</text>
<text x="199.1" y="32.9">2</text>
<text x="199.1" y="30.4">3</text>
<text x="250.4" y="30.4">5</text>
<text x="250.4" y="32.9">7</text>
<text x="250.4" y="35.4">9</text>
<text x="261.4" y="30.4">6</text>
<text x="261.4" y="32.9">8</text>
<text x="261.4" y="35.4">10</text>
<text x="95.8" y="38.8">SJ9</text>
<text x="108.3" y="38.8">SJ10</text>
<text x="121.2" y="38.2">LR2</text>
<text x="167.4" y="39.5">C5</text>
<text x="249.1" y="38">11</text>
<text x="249.1" y="40.5">13</text>
<text x="261.4" y="38">12</text>
<text x="261.4" y="40.5">14</text>
<text x="29.6" y="43.3">LM6</text>
<text x="48.7" y="43.3">LM5</text>
<text x="69" y="43.3">LM4</text>
<text x="89.3" y="44.6">CC2</text>
<text x="119.8" y="43.7">150nH</text>
<text x="133.8" y="47.5">CR1</text>
<text x="165" y="42.3">10nF</text>
<text x="249.1" y="43.1">15</text>
<text x="249.1" y="45.6">17</text>
<text x="261.4" y="43.1">16</text>
<text x="261.4" y="45.6">18</text>
<text x="30.3" y="48.7">56nH</text>
<text x="42.2" y="53.5">CM5</text>
<text x="48.6" y="48.7">100nH</text>
<text x="62.5" y="53.5">CM4</text>
<text x="69.6" y="48.7">56nH</text>
<text x="88.8" y="48.7">470pF</text>
<text x="116.7" y="53.3">C7</text>
<text x="240.3" y="53.6">SFH31-NPPB-D10-SP_ASSYMETRIC</text>
<text x="249.1" y="48.1">19</text>
<text x="261.4" y="48.1">20</text>
<text x="101.1" y="54.5" transform="rotate(-90 101.1 54.5)">6</text>
<text x="103.6" y="54.5" transform="rotate(-90 103.6 54.5)">5</text>
<text x="106.2" y="54.5" transform="rotate(-90 106.2 54.5)">4</text>
<text x="107.5" y="54.6">U2</text>
<text x="133.8" y="54.2">12pF</text>
<text x="43.1" y="61.4">22pF</text>
<text x="63.4" y="61.4">22pF</text>
<text x="96.2" y="64.5">7</text>
<text x="104.9" y="60.1" transform="rotate(-90 104.9 60.1)">RFC</text>
<text x="116.8" y="60.3">470pF</text>
<text x="154.8" y="62.7">C9</text>
<text x="166.1" y="61.9" transform="rotate(-90 166.1 61.9)">RF_SDN</text>
<text x="185.2" y="65.6" transform="rotate(-90 185.2 65.6)">RF_GPIO_2</text>
<text x="250.4" y="63.4">1</text>
<text x="250.4" y="65.9">3</text>
<text x="254" y="60.8">RFP2</text>
<text x="261.4" y="63.4">2</text>
<text x="261.4" y="65.9">4</text>
<text x="101.1" y="71.6" transform="rotate(-90 101.1 71.6)">1</text>
<text x="102.4" y="68.7" transform="rotate(-90 102.4 68.7)">RF1 VCON1</text>
<text x="103.6" y="71.6" transform="rotate(-90 103.6 71.6)">2</text>
<text x="104.9" y="68.7" transform="rotate(-90 104.9 68.7)">GND</text>
<text x="106.2" y="71.6" transform="rotate(-90 106.2 71.6)">3</text>
<text x="107.5" y="68.7" transform="rotate(-90 107.5 68.7)">RF2 VCON2</text>
<text x="154.7" y="69.2">470pF</text>
<text x="250.4" y="68.5">5</text>
<text x="250.4" y="71">7</text>
<text x="261.4" y="68.5">6</text>
<text x="261.4" y="71">8</text>
<text x="61.4" y="75.1">LM2</text>
<text x="86.8" y="75.1">LM3</text>
<text x="129.2" y="75.2">180nH</text>
<text x="166.8" y="76.3">150nH</text>
<text x="167.3" y="73.4">LF4</text>
<text x="176.7" y="76.3">150nH</text>
<text x="177.4" y="73.4">LF3</text>
<text x="185.8" y="76.3">150nH</text>
<text x="186.3" y="73.4">LF2</text>
<text x="249.1" y="76.1">11</text>
<text x="250.4" y="73.5">9</text>
<text x="261.4" y="73.5">10</text>
<text x="261.4" y="76.1">12</text>
<text x="48.6" y="84">CM2</text>
<text x="60.7" y="80.5">82nH</text>
<text x="86.1" y="80.5">82nH</text>
<text x="249.1" y="78.6">13</text>
<text x="249.1" y="81.2">15</text>
<text x="249.1" y="83.7">17</text>
<text x="261.4" y="78.6">14</text>
<text x="261.4" y="81.2">16</text>
<text x="261.4" y="83.7">18</text>
<text x="76.5" y="85.2">CM3</text>
<text x="129.2" y="85.3">180nH</text>
<text x="173.3" y="89.5">U1</text>
<text x="182.4" y="88.8" transform="rotate(-90 182.4 88.8)">20</text>
<text x="184.9" y="88.8" transform="rotate(-90 184.9 88.8)">19</text>
<text x="187.5" y="88.8" transform="rotate(-90 187.5 88.8)">18</text>
<text x="190" y="88.8" transform="rotate(-90 190 88.8)">17</text>
<text x="192.5" y="88.8" transform="rotate(-90 192.5 88.8)">16</text>
<text x="193.9" y="89.4">SI4468REVC2</text>
<text x="234.2" y="84.7">VPP</text>
<text x="249.1" y="86.2">19</text>
<text x="261.4" y="86.2">20</text>
<text x="275.1" y="84.7">VPP</text>
<text x="34.8" y="93.1">CM1</text>
<text x="48.2" y="90.7">470pF</text>
<text x="75.9" y="91.7">15pF</text>
<text x="114.2" y="94.1">C0</text>
<text x="191.3" y="95" transform="rotate(-90 191.3 95)">XIN</text>
<text x="240.6" y="91.2">SFH31-NPPB-D10-SP_ASSYMETRIC</text>
<text x="114.2" y="98.3">470pF</text>
<text x="169.9" y="100">1</text>
<text x="173.5" y="101.3">SDN</text>
<text x="183.7" y="97.9" transform="rotate(-90 183.7 97.9)">GPIO3</text>
<text x="186.2" y="97.9" transform="rotate(-90 186.2 97.9)">GPIO2</text>
<text x="188.8" y="97.3" transform="rotate(-90 188.8 97.3)">GNDX</text>
<text x="193.8" y="97.1" transform="rotate(-90 193.8 97.1)">XOUT</text>
<text x="197" y="101.3">NSEL</text>
<text x="204.7" y="100">15</text>
<text x="35.5" y="102.1">39pF</text>
<text x="48.7" y="105.9">LM1</text>
<text x="86.6" y="105.3">33nH</text>
<text x="86.8" y="102.1">LM0</text>
<text x="102.9" y="104.6">L0</text>
<text x="169.9" y="102.5">2</text>
<text x="169.9" y="105">3</text>
<text x="169.9" y="107.6">4</text>
<text x="173.5" y="103.8">RXP</text>
<text x="173.5" y="106.4">RXN</text>
<text x="197.8" y="106.4">SDO</text>
<text x="198.6" y="103.8">SDI</text>
<text x="204.7" y="107.6">12</text>
<text x="204.7" y="105">13</text>
<text x="204.7" y="102.5">14</text>
<text x="211.4" y="102.8">RF_MOSI</text>
<text x="211.4" y="105.3">RF_MISO</text>
<text x="211.6" y="107.8">RF_SCLK</text>
<text x="48.5" y="109.1">13nH</text>
<text x="102" y="108.1">120nH</text>
<text x="169.9" y="110.1">5</text>
<text x="173.5" y="108.9">TX</text>
<text x="173.5" y="111.4">NC</text>
<text x="196.8" y="111.4">NIRQ</text>
<text x="197" y="108.9">SCLK</text>
<text x="204.7" y="110.1">11</text>
<text x="211.4" y="110.4">RF_NIRQ</text>
<text x="257" y="111.6">1</text>
<text x="260.5" y="108.1">J1</text>
<text x="87.9" y="119.5">CM0</text>
<text x="136.5" y="117.8">C8</text>
<text x="257" y="114.2">2</text>
<text x="257" y="116.7">3</text>
<text x="257" y="119.3">4</text>
<text x="35.9" y="120.8">390nH</text>
<text x="77.4" y="120.9">RM</text>
<text x="77.5" y="123.8">51R</text>
<text x="86" y="126">470pF</text>
<text x="110.5" y="123.4" transform="rotate(-90 110.5 123.4)">R3</text>
<text x="117.2" y="124.8" transform="rotate(-90 117.2 124.8)">820R</text>
<text x="135.9" y="125.1">N.F.</text>
<text x="182.4" y="123.6" transform="rotate(-90 182.4 123.6)">6</text>
<text x="183.7" y="120" transform="rotate(-90 183.7 120)">VDD</text>
<text x="184.9" y="123.6" transform="rotate(-90 184.9 123.6)">7</text>
<text x="186.2" y="120" transform="rotate(-90 186.2 120)">TXRAMP</text>
<text x="187.5" y="123.6" transform="rotate(-90 187.5 123.6)">8</text>
<text x="188.8" y="120" transform="rotate(-90 188.8 120)">VDD</text>
<text x="190" y="123.6" transform="rotate(-90 190 123.6)">9</text>
<text x="191.3" y="120" transform="rotate(-90 191.3 120)">GPIO0</text>
<text x="192.5" y="125" transform="rotate(-90 192.5 125)">10</text>
<text x="193.8" y="120" transform="rotate(-90 193.8 120)">GPIO1</text>
<text x="197.6" y="125" transform="rotate(-90 197.6 125)">EP</text>
<text x="198.9" y="120" transform="rotate(-90 198.9 120)">EP</text>
<text x="257" y="121.8">5</text>
<text x="257" y="124.3">6</text>
<text x="35.6" y="128.2">RC</text>
<text x="61.5" y="131.7">C</text>
<text x="257" y="126.9">7</text>
<text x="257" y="129.4">8</text>
<text x="257" y="132">9</text>
<text x="35.3" y="134.8">15R</text>
<text x="50.3" y="136.8">C15</text>
<text x="72.4" y="136">B</text>
<text x="96.4" y="134.8">R4</text>
<text x="121.8" y="134.8">R1</text>
<text x="255.7" y="134.5">10</text>
<text x="255.7" y="137">11</text>
<text x="50.2" y="142.2">10pF</text>
<text x="96.5" y="141.5">2k</text>
<text x="121.9" y="141.5">2k</text>
<text x="208.9" y="143.4">RF_GPIO_0</text>
<text x="255.7" y="139.6">12</text>
<text x="255.7" y="142.1">13</text>
<text x="32.2" y="146">C16</text>
<text x="41.4" y="146.2">470pF</text>
<text x="61.7" y="144.5">E</text>
<text x="115.7" y="149.2">N.F.</text>
<text x="115.7" y="146.3">R6</text>
<text x="233.9" y="148.5">VPP</text>
<text x="255.7" y="144.7">14</text>
<text x="255.7" y="147.2">15</text>
<text x="32.2" y="153.9">C14</text>
<text x="41.4" y="154.1">220nF</text>
<text x="33" y="161">C13</text>
<text x="98.8" y="160.9">VDD</text>
<text x="121.8" y="157.6">R2</text>
<text x="121.8" y="164.3">0R</text>
<text x="136.4" y="167.5">C1</text>
<text x="146.6" y="167.8">C2</text>
<text x="156.5" y="167.8">C3</text>
<text x="167.6" y="167.8">C4</text>
<text x="136.2" y="174.6">2.2uF</text>
<text x="146.4" y="174.4">100nF</text>
<text x="156.5" y="174.4">100pF</text>
<text x="167.4" y="174.4">33pF</text>
</g>
<g font-size="2.1" fill="#800000">
<text x="186.7" y="182.3">TITLE:</text>
<text x="186.7" y="198.3">DATE:</text>
<text x="237.5" y="198.3">SIZE:</text>
<text x="256.5" y="198.3">SHEET:</text>
<text x="274.3" y="198.3">OF</text>
</g>
<g font-size="2" fill="#800000">
<text x="41.9" y="186.8">Operating Mode</text>
<text x="186.7" y="190.9">SCHEMATIC VERSION:</text>
</g>
<text font-size="1.2" fill="#800000" x="203.8" y="166.9">R</text>
</svg>
